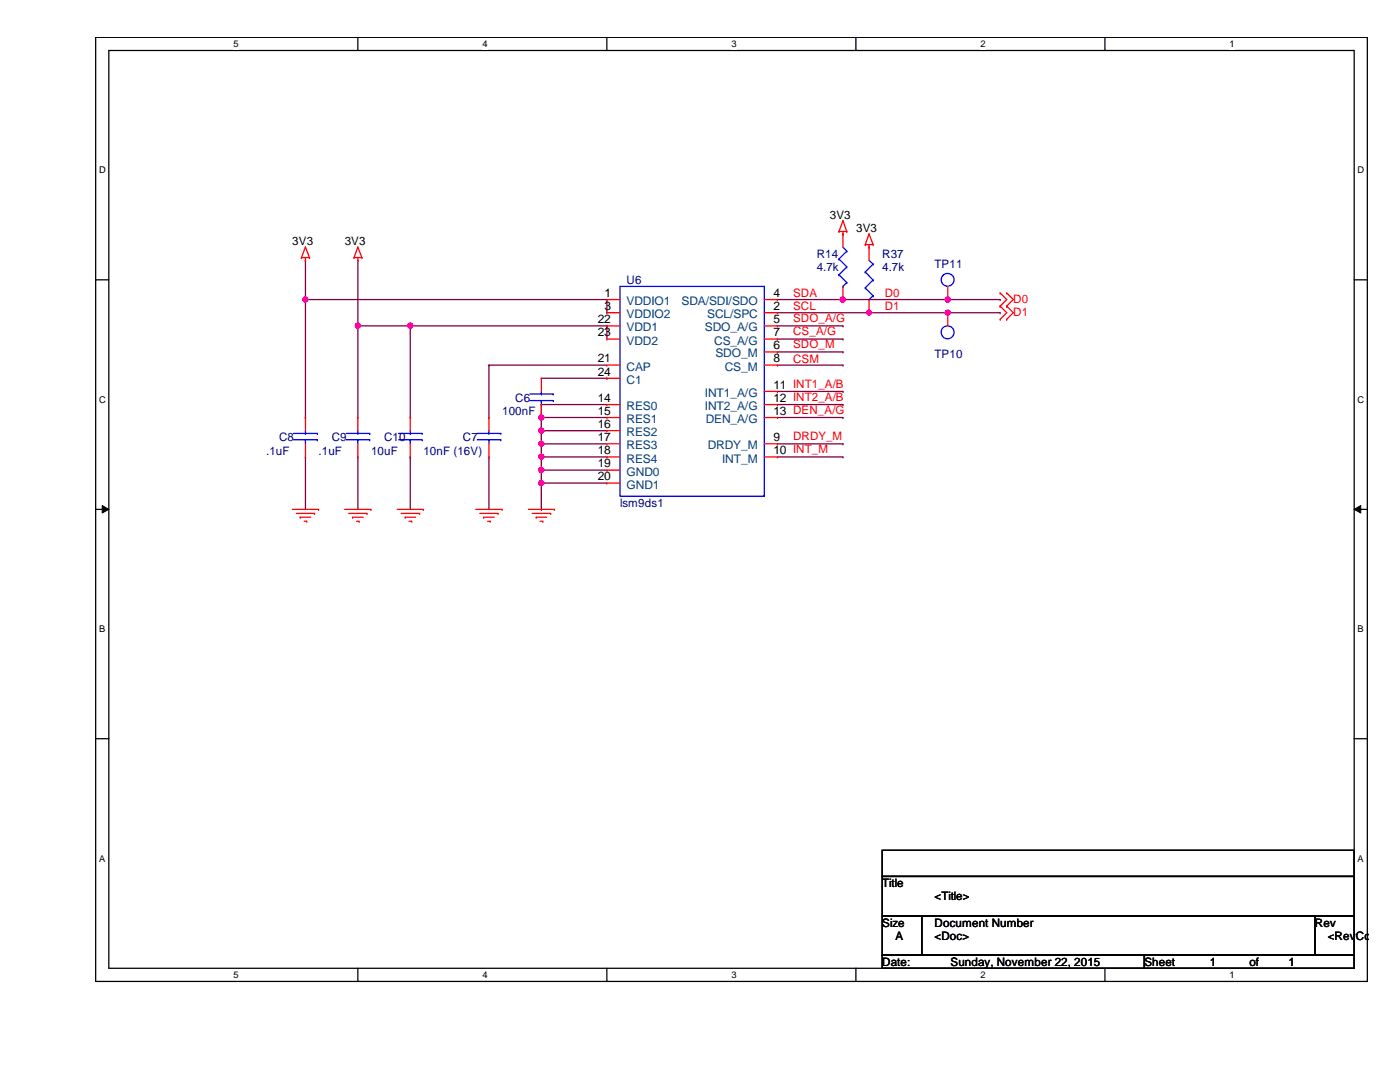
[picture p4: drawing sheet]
<svg xmlns="http://www.w3.org/2000/svg" width="279mm" height="216mm" viewBox="0 0 279 216" stroke-linecap="round" stroke-linejoin="round" font-family="sans-serif">
<path d="M19.1 7.5h253.8v188.3h-253.8zM21.7 10.1h248.6v183.1h-248.6z" fill="none" stroke="#000" stroke-width=".25"/>
<g fill="#fff">
<path d="M46.6 7.7h1v2.1h-1z"/>
<path d="M46.6 193.5h1v2.1h-1z"/>
</g>
<path d="M71.4 7.5v2.6M71.4 193.2v2.6" fill="none" stroke="#000" stroke-width=".25"/>
<g fill="#fff">
<path d="M96.3 7.7h1v2.1h-1z"/>
<path d="M96.3 193.5h1v2.1h-1z"/>
</g>
<path d="M121.1 7.5v2.6M121.1 193.2v2.6" fill="none" stroke="#000" stroke-width=".25"/>
<g fill="#fff">
<path d="M146 7.7h1v2.1h-1z"/>
<path d="M146 193.5h1v2.1h-1z"/>
</g>
<path d="M170.8 7.5v2.6M170.8 193.2v2.6" fill="none" stroke="#000" stroke-width=".25"/>
<g fill="#fff">
<path d="M195.7 7.7h1v2.1h-1z"/>
<path d="M195.7 193.5h1v2.1h-1z"/>
</g>
<path d="M220.5 7.5v2.6M220.5 193.2v2.6" fill="none" stroke="#000" stroke-width=".25"/>
<g fill="#fff">
<path d="M245.4 7.7h1v2.1h-1z"/>
<path d="M245.4 193.5h1v2.1h-1z"/>
<path d="M19.8 32.9h1.3v2.1h-1.3z"/>
<path d="M270.9 32.9h1.3v2.1h-1.3z"/>
<path d="M19.8 78.7h1.3v2.1h-1.3z"/>
<path d="M270.9 78.7h1.3v2.1h-1.3z"/>
</g>
<path d="M19.1 55.8h2.6M270.3 55.8h2.6" fill="none" stroke="#000" stroke-width=".25"/>
<g fill="#fff">
<path d="M19.8 124.5h1.2v2.1h-1.2z"/>
<path d="M270.9 124.5h1.3v2.1h-1.3z"/>
</g>
<path d="M19.1 101.6h2.6M270.3 101.6h2.6" fill="none" stroke="#000" stroke-width=".25"/>
<path d="M20.4 100.9l1.3 .7-1.3 .8zM270.3 101.6l1.3-.7v1.5z" fill="#000"/>
<path d="M20.4 100.9l1.3 .7-1.3 .8zM270.3 101.6l1.3-.7v1.5z" fill="none" stroke="#000" stroke-width=".2"/>
<g fill="#fff">
<path d="M19.8 170.3h1.2v2h-1.2z"/>
<path d="M270.9 170.3h1.3v2h-1.3z"/>
</g>
<path d="M19.1 147.4h2.6M270.3 147.4h2.6" fill="none" stroke="#000" stroke-width=".25"/>
<path d="M108 83.3h.1M108 85.9h.1M108 88.6h.1M108 91.2h.1M108 93.8h.1M108 83.3v13.1M108 85.9h13.1" fill="none" stroke="#800040" stroke-width=".25"/>
<circle cx="108" cy="85.9" r=".51" fill="#f0f"/>
<circle cx="108" cy="85.9" r=".51" fill="none" stroke="#f0f" stroke-width=".25"/>
<path d="M108 88.6h.1M108 88.6h13.1" fill="none" stroke="#800040" stroke-width=".25"/>
<circle cx="108" cy="88.5" r=".5" fill="#f0f"/>
<circle cx="108" cy="88.5" r=".5" fill="none" stroke="#f0f" stroke-width=".25"/>
<path d="M108 96.4h.1M108 96.4h13.1" fill="none" stroke="#800040" stroke-width=".25"/>
<circle cx="108" cy="96.4" r=".51" fill="#f0f"/>
<circle cx="108" cy="96.4" r=".51" fill="none" stroke="#f0f" stroke-width=".25"/>
<g fill="none" stroke="#800040" stroke-width=".25">
<path d="M61 51.9h.1M61 59.8h.1M61 51.9v7.9M61 59.8h60.1M121.1 59.8h.1M121.1 59.8v2.6M97.6 72.9h.1M97.6 72.9v10.4M97.6 72.9h23.5M108 75.5h13.1M121.1 75.5h.1M61 91.2h.1"/>
<path d="M61 91.2v10.4M97.6 83.3h.1M97.6 91.2h.1M97.6 91.2v10.4"/>
</g>
<circle cx="60.9" cy="59.8" r=".5" fill="#f0f"/>
<circle cx="60.9" cy="59.8" r=".5" fill="none" stroke="#f0f" stroke-width=".25"/>
<g fill="none" stroke="#800040" stroke-width=".25">
<path d="M61 59.8v23.5M71.4 65h.1M71.4 65v18.3M71.4 65h49.7M81.9 65h.1M81.9 65v18.3M121.1 65h.1M121.1 65v2.6M61 83.3h.1M71.4 91.2h.1M71.4 91.2v10.4M81.9 91.2h.1"/>
<path d="M81.9 91.2v10.4"/>
</g>
<circle cx="81.9" cy="65" r=".51" fill="#f0f"/>
<circle cx="81.9" cy="65" r=".51" fill="none" stroke="#f0f" stroke-width=".25"/>
<path d="M71.4 51.9h.1M71.4 51.9v13.1" fill="none" stroke="#800040" stroke-width=".25"/>
<circle cx="71.4" cy="65" r=".51" fill="#f0f"/>
<circle cx="71.4" cy="65" r=".51" fill="none" stroke="#f0f" stroke-width=".25"/>
<g fill="none" stroke="#800040" stroke-width=".25">
<path d="M155.2 59.8h13M168.2 59.8h.1M155.2 70.2h13M155.2 72.9h13M155.2 62.4h18.2M155.2 65h13M155.2 67.6h13M155.2 78.1h13M168.2 70.2h.1M168.2 72.9h.1M168.2 65h.1M168.2 67.6h.1"/>
<path d="M168.2 78.1h.1M173.4 62.4h.1M108 93.8h.1M108 96.4v5.2M108 93.8h13.1M155.2 80.7h13M155.2 83.3h13M155.2 88.6h13M155.2 91.2h13M168.2 80.7h.1M168.2 83.3h.1M168.2 88.6h.1"/>
<path d="M168.2 91.2h.1M108 101.6h.1"/>
</g>
<circle cx="108" cy="93.8" r=".51" fill="#f0f"/>
<circle cx="108" cy="93.8" r=".51" fill="none" stroke="#f0f" stroke-width=".25"/>
<path d="M108 91.2h.1M108 91.2h13.1" fill="none" stroke="#800040" stroke-width=".25"/>
<circle cx="108" cy="91.1" r=".51" fill="#f0f"/>
<circle cx="108" cy="91.1" r=".51" fill="none" stroke="#f0f" stroke-width=".25"/>
<path d="M108 80.7h.1M108 83.3h.1M108 80.7v2.6M108 80.7h13.1M108 83.3h13.1" fill="none" stroke="#800040" stroke-width=".25"/>
<circle cx="108" cy="83.3" r=".51" fill="#f0f"/>
<circle cx="108" cy="83.3" r=".51" fill="none" stroke="#f0f" stroke-width=".25"/>
<path d="M168.2 59.8h20.9M189.1 59.8h.1" fill="none" stroke="#800040" stroke-width=".25"/>
<circle cx="168.2" cy="59.8" r=".51" fill="#f0f"/>
<circle cx="168.2" cy="59.8" r=".51" fill="none" stroke="#f0f" stroke-width=".25"/>
<circle cx="189.1" cy="59.8" r=".51" fill="#f0f"/>
<circle cx="189.1" cy="59.8" r=".51" fill="none" stroke="#f0f" stroke-width=".25"/>
<path d="M173.4 62.4h15.7M189.1 62.4h.1" fill="none" stroke="#800040" stroke-width=".25"/>
<circle cx="173.4" cy="62.4" r=".5" fill="#f0f"/>
<circle cx="173.4" cy="62.4" r=".5" fill="none" stroke="#f0f" stroke-width=".25"/>
<circle cx="189.2" cy="62.4" r=".5" fill="#f0f"/>
<circle cx="189.2" cy="62.4" r=".5" fill="none" stroke="#f0f" stroke-width=".25"/>
<path d="M189.1 59.8h10.5M199.6 59.8h.1M189.1 62.4h10.5M199.6 62.4h.1" fill="none" stroke="#800040" stroke-width=".25"/>
<g fill="none" stroke="#f00" stroke-width=".25">
<path d="M60.2 51.4h.1M60.2 51.4h1.6M61 51.9h.1M61 49.3h.1M61 51.4v.5M61 49.3l-.8 2.1M61 49.3l.8 2.1M61.8 51.4h.1M70.7 51.4h.1M70.7 51.4h1.5M71.4 51.9h.1M71.4 49.3h.1"/>
<path d="M71.4 51.4v.5M71.4 49.3l-.7 2.1M71.4 49.3l.8 2.1M72.2 51.4h.1M121.1 59.8h.1M121.1 59.8h2.6M152.5 59.8h2.7M155.2 59.8h.1M167.4 46.2h.1M167.4 46.2h1.6M168.2 46.7h.1M168.2 44.1h.1"/>
<path d="M168.2 59.8h.1M168.2 46.2v3.1M168.2 57.1v2.7M168.2 44.1l-.8 2.1M168.2 44.1l.8 2.1M169 46.2h.1M172.7 48.8h.1M172.7 48.8h1.5M173.4 49.3h.1M173.4 46.7h.1M173.4 48.8v3.1M173.4 59.8v2.6"/>
<path d="M173.4 46.7l-.7 2.1M173.4 46.7l.8 2.1M174.2 48.8h.1M189.1 59.8h.1M189.1 57.1v2.7M199.6 58.5h.1M199.6 58.5l1.3 1.3-1.3 1.3M200.9 58.5h.1M200.9 58.5l1.3 1.3-1.3 1.3M108 75.5h.1M108 75.5v2.6M121.1 62.4h.1"/>
<path d="M121.1 65h.1M121.1 67.6h.1M121.1 72.9h.1M121.1 75.5h.1M121.1 62.4h2.6M121.1 65h2.6M121.1 67.6h2.6M121.1 72.9h2.6M121.1 75.5h2.6M152.5 62.4h2.7M152.5 65h2.7M152.5 67.6h2.7"/>
<path d="M152.5 72.9h2.7M152.5 70.2h2.7M152.5 78.1h2.7M155.2 62.4h.1M155.2 65h.1M155.2 67.6h.1M155.2 70.2h.1M155.2 72.9h.1M155.2 78.1h.1M173.4 62.4h.1M189.1 62.4h.1M189.1 62.4v2.6"/>
<path d="M199.6 63.7h.1M199.6 61.1h.1M199.6 61.1l1.3 1.3-1.3 1.3M200.9 63.7h.1M200.9 61.1h.1M200.9 61.1l1.3 1.3-1.3 1.3M61 83.3h.1M61 91.2h.1M61 83.3v2.6M61 88.6v2.6M71.4 83.3h.1M71.4 91.2h.1"/>
<path d="M71.4 83.3v2.6M71.4 88.6v2.6M81.9 83.3h.1M81.9 91.2h.1M81.9 83.3v2.6M81.9 88.6v2.6M97.6 83.3h.1M97.6 91.2h.1M97.6 83.3v2.6M97.6 88.6v2.6M108 83.3h.1M108 80.7v2.6"/>
<path d="M121.1 80.7h.1M121.1 83.3h.1M121.1 85.9h.1M121.1 88.6h.1M121.1 91.2h.1M121.1 93.8h.1M121.1 96.4h.1M121.1 80.7h2.6M121.1 83.3h2.6M121.1 85.9h2.6M121.1 88.6h2.6M121.1 91.2h2.6"/>
<path d="M121.1 93.8h2.6M121.1 96.4h2.6M152.5 80.7h2.7M152.5 83.3h2.7M152.5 88.6h2.7M152.5 91.2h2.7M155.2 80.7h.1M155.2 83.3h.1M155.2 88.6h.1M155.2 91.2h.1M58.3 101.6h5.3M59.1 102.4h3.7"/>
<path d="M59.9 103.2h.1M59.9 103.2h2.1M60.7 104h.5M61.2 104h.1M62.8 102.4h.1M63.6 101.6h.1M68.8 101.6h5.2M69.6 102.4h3.6M70.4 103.2h.1M70.4 103.2h2.1M71.2 104h.5M71.7 104h.1"/>
<path d="M73.2 102.4h.1M74 101.6h.1M79.3 101.6h5.2M80.1 102.4h3.6M80.9 103.2h.1M80.9 103.2h2M81.6 104h.6M82.2 104h.1M83.7 102.4h.1M84.5 101.6h.1M95 101.6h5.2M95.8 102.4h3.6"/>
<path d="M96.5 103.2h.1M96.5 103.2h2.1M97.3 104h.5M97.8 104h.1M99.4 102.4h.1M100.2 101.6h.1M105.5 101.6h5.2M106.2 102.4h3.7M107 103.2h.1M107 103.2h2.1M107.8 104h.5M108.3 104h.1"/>
<path d="M109.9 102.4h.1M110.7 101.6h.1"/>
</g>
<path d="M176.1 169.7h94.2v5.2h-94.2zM176.1 174.9h94.2v7.9h-94.2zM176.1 182.8h7.8v7.8h-7.8zM176.1 190.6h52.3v2.6h-52.3zM183.9 182.8h78.5v7.8h-78.5zM228.4 190.6h41.9v2.6h-41.9zM262.4 182.8h7.9v7.8h-7.9z" fill="none" stroke="#000" stroke-width=".25"/>
<g fill="none" stroke="#00f" stroke-width=".25">
<path d="M123.7 57.1h28.8v41.9h-28.8zM167.4 51.7h.1M167.4 54.8h.1M167.4 51.7l1.6 1.6M167.4 54.8l1.6 1.6M168.2 57.1h.1M168.2 49.3l.8 .8M169 50.1h.1M169 53.3h.1M169 56.4h.1M169 50.1l-1.6 1.6M169 53.3l-1.6 1.5"/>
<path d="M169 56.4l-.8 .7M172.7 54.3h.1M172.7 57.4h.1M172.7 54.3l1.5 1.6M172.7 57.4l1.5 1.6M173.4 59.8h.1M173.4 51.9l.8 .8M174.2 52.7h.1M174.2 55.9h.1M174.2 59h.1M174.2 52.7l-1.5 1.6M174.2 55.9l-1.5 1.5"/>
<path d="M174.2 59l-.8 .8M105.7 79.9h4.7M105.7 78.6h4.7M108 78.6h.1M108 79.9h.1M108 78.1v.5M108 79.9v.8M110.4 79.9h.1M110.4 78.6h.1M58.6 87.8h4.7M58.6 86.5h4.7M61 86.5h.1"/>
<path d="M61 87.8h.1M61 85.9v.6M61 87.8v.8M63.3 87.8h.1M63.3 86.5h.1M69.1 87.8h4.7M69.1 86.5h4.7M71.4 86.5h.1M71.4 87.8h.1M71.4 85.9v.6M71.4 87.8v.8M73.8 87.8h.1"/>
<path d="M73.8 86.5h.1M79.5 87.8h4.7M79.5 86.5h4.7M81.9 86.5h.1M81.9 87.8h.1M81.9 85.9v.6M81.9 87.8v.8M84.2 87.8h.1M84.2 86.5h.1M95.3 87.8h4.6M95.3 86.5h4.6M97.6 86.5h.1"/>
<path d="M97.6 87.8h.1M97.6 85.9v.6M97.6 87.8v.8M99.9 87.8h.1M99.9 86.5h.1"/>
<circle cx="189.1" cy="55.8" r="1.28"/>
<circle cx="189.1" cy="66.3" r="1.3"/>
</g>
<circle cx="108" cy="85.9" r=".51" fill="#f0f"/>
<circle cx="108" cy="85.9" r=".51" fill="none" stroke="#f0f" stroke-width=".25"/>
<circle cx="108" cy="88.5" r=".5" fill="#f0f"/>
<circle cx="108" cy="88.5" r=".5" fill="none" stroke="#f0f" stroke-width=".25"/>
<circle cx="108" cy="96.4" r=".51" fill="#f0f"/>
<circle cx="108" cy="96.4" r=".51" fill="none" stroke="#f0f" stroke-width=".25"/>
<circle cx="60.9" cy="59.8" r=".5" fill="#f0f"/>
<circle cx="60.9" cy="59.8" r=".5" fill="none" stroke="#f0f" stroke-width=".25"/>
<circle cx="81.9" cy="65" r=".51" fill="#f0f"/>
<circle cx="81.9" cy="65" r=".51" fill="none" stroke="#f0f" stroke-width=".25"/>
<circle cx="71.4" cy="65" r=".51" fill="#f0f"/>
<circle cx="71.4" cy="65" r=".51" fill="none" stroke="#f0f" stroke-width=".25"/>
<circle cx="108" cy="93.8" r=".51" fill="#f0f"/>
<circle cx="108" cy="93.8" r=".51" fill="none" stroke="#f0f" stroke-width=".25"/>
<circle cx="108" cy="91.1" r=".51" fill="#f0f"/>
<circle cx="108" cy="91.1" r=".51" fill="none" stroke="#f0f" stroke-width=".25"/>
<circle cx="108" cy="83.3" r=".51" fill="#f0f"/>
<circle cx="108" cy="83.3" r=".51" fill="none" stroke="#f0f" stroke-width=".25"/>
<circle cx="168.2" cy="59.8" r=".51" fill="#f0f"/>
<circle cx="168.2" cy="59.8" r=".51" fill="none" stroke="#f0f" stroke-width=".25"/>
<circle cx="189.1" cy="59.8" r=".51" fill="#f0f"/>
<circle cx="189.1" cy="59.8" r=".51" fill="none" stroke="#f0f" stroke-width=".25"/>
<circle cx="173.4" cy="62.4" r=".5" fill="#f0f"/>
<circle cx="173.4" cy="62.4" r=".5" fill="none" stroke="#f0f" stroke-width=".25"/>
<circle cx="189.2" cy="62.4" r=".5" fill="#f0f"/>
<circle cx="189.2" cy="62.4" r=".5" fill="none" stroke="#f0f" stroke-width=".25"/>
<g font-size="2.4">
<text x="120.6" y="59.2">1</text>
<text x="154.3" y="59.2">4</text>
<text x="119.3" y="64.5">22</text>
<text x="120.6" y="61.8">3</text>
<text x="154.3" y="61.8">2</text>
<text x="154.3" y="64.5">5</text>
<text x="119.3" y="67.1">23</text>
<text x="154.3" y="67.1">7</text>
<text x="154.3" y="69.7">6</text>
<text x="119.3" y="72.3">21</text>
<text x="119.3" y="74.9">24</text>
<text x="154.3" y="72.3">8</text>
<text x="154.3" y="77.6">11 INT1_A/B</text>
<text x="119.3" y="80.2">14</text>
<text x="119.3" y="82.8">15</text>
<text x="154.3" y="80.2">12 INT2_A/B</text>
<text x="154.3" y="82.8">13 DEN_A/G</text>
<text x="119.3" y="85.4">16</text>
<text x="119.3" y="88">17</text>
<text x="154.3" y="88">9</text>
<text x="119.3" y="90.6">18</text>
<text x="119.3" y="93.3">19</text>
<text x="119.3" y="95.8">20</text>
<text x="154.3" y="90.6">10 INT_M</text>
</g>
<g font-size="2.4" fill="#004080">
<text x="125.1" y="60.9">VDDIO1</text>
<text x="125.1" y="63.5">VDDIO2</text>
<text x="136" y="60.9">SDA/SDI/SDO</text>
<text x="141.1" y="63.5">SCL/SPC</text>
<text x="125.1" y="66.1">VDD1</text>
<text x="125.1" y="68.7">VDD2</text>
<text x="140.7" y="66.1">SDO_A/G</text>
<text x="142.5" y="68.7">CS_A/G</text>
<text x="142.8" y="71.3">SDO_M</text>
<text x="125.1" y="74">CAP</text>
<text x="125.1" y="76.6">C1</text>
<text x="144.7" y="74">CS_M</text>
<text x="125.1" y="81.8">RES0</text>
<text x="140.7" y="79.2">INT1_A/G</text>
<text x="140.7" y="81.8">INT2_A/G</text>
<text x="125.1" y="84.4">RES1</text>
<text x="125.1" y="87">RES2</text>
<text x="125.1" y="89.7">RES3</text>
<text x="140.8" y="84.4">DEN_A/G</text>
<text x="141.3" y="89.7">DRDY_M</text>
<text x="125.1" y="92.3">RES4</text>
<text x="125.1" y="94.9">GND0</text>
<text x="144.1" y="92.3">INT_M</text>
<text x="125.1" y="97.5">GND1</text>
</g>
<g font-size="2.3">
<text x="165.6" y="43.6">3V3</text>
<text x="170.9" y="46.2">3V3</text>
<text x="58.3" y="48.9">3V3</text>
<text x="68.8" y="48.9">3V3</text>
<text x="176.1" y="177">Title</text>
<text x="186.5" y="179.7">&lt;Title&gt;</text>
<text x="176.1" y="184.9">Size</text>
<text x="186.5" y="184.9">Document Number</text>
<text x="262.4" y="184.9">Rev</text>
<text x="178.7" y="187.5">A</text>
<text x="186.5" y="187.5">&lt;Doc&gt;</text>
<text x="265" y="187.5">&lt;RevCo</text>
<text x="176.1" y="192.7">Date:</text>
<text x="189.7" y="192.7">Sunday, November 22, 2015</text>
<text x="228.4" y="192.7">Sheet</text>
<text x="241.5" y="192.7">1</text>
<text x="249.3" y="192.7">of</text>
<text x="257.2" y="192.7">1</text>
</g>
<g font-size="2.3" fill="#000080">
<text x="163" y="51.5">R14</text>
<text x="176.1" y="51.5">R37</text>
<text x="186.5" y="53.6">TP11</text>
<text x="125.1" y="56.7">U6</text>
<text x="163" y="54.1">4.7k</text>
<text x="176.1" y="54.1">4.7k</text>
<text x="186.5" y="71.4">TP10</text>
<text x="100.2" y="82.9">100nF</text>
<text x="102.8" y="80.3">C6</text>
<text x="55.7" y="88.1">C8</text>
<text x="66.2" y="88.1">C9</text>
<text x="76.7" y="88.1">C10</text>
<text x="92.4" y="88.1">C7</text>
<text x="53.1" y="90.7">.1uF</text>
<text x="63.6" y="90.7">.1uF</text>
<text x="74" y="90.7">10uF</text>
<text x="84.5" y="90.7">10nF (16V)</text>
<text x="123.7" y="101.2">lsm9ds1</text>
</g>
<g font-size="2.3" fill="#f00">
<text x="158.3" y="59.3">SDA</text>
<text x="176.6" y="59.3">D0</text>
<text x="158.3" y="61.9">SCL</text>
<text x="158.3" y="64.3">SDO_A/G</text>
<text x="176.6" y="61.9">D1</text>
<text x="202.2" y="63">D1</text>
<text x="202.2" y="60.4">D0</text>
<text x="158.3" y="69.5">SDO_M</text>
<text x="158.3" y="66.9">CS_A/G</text>
<text x="158.3" y="72.3">CSM</text>
<text x="158.3" y="87.8">DRDY_M</text>
</g>
<g font-size="1.9">
<text x="46.6" y="9.4">5</text>
<text x="96.3" y="9.4">4</text>
<text x="146" y="9.4">3</text>
<text x="195.7" y="9.4">2</text>
<text x="245.4" y="9.4">1</text>
<text x="19.8" y="34.6">D</text>
<text x="270.9" y="34.6">D</text>
<text x="19.8" y="80.3">C</text>
<text x="270.9" y="80.3">C</text>
<text x="19.8" y="126.2">B</text>
<text x="270.9" y="126.2">B</text>
<text x="19.8" y="171.9">A</text>
<text x="270.9" y="171.9">A</text>
<text x="46.6" y="195.2">5</text>
<text x="96.3" y="195.2">4</text>
<text x="146" y="195.2">3</text>
<text x="195.7" y="195.2">2</text>
<text x="245.4" y="195.2">1</text>
</g>
</svg>
